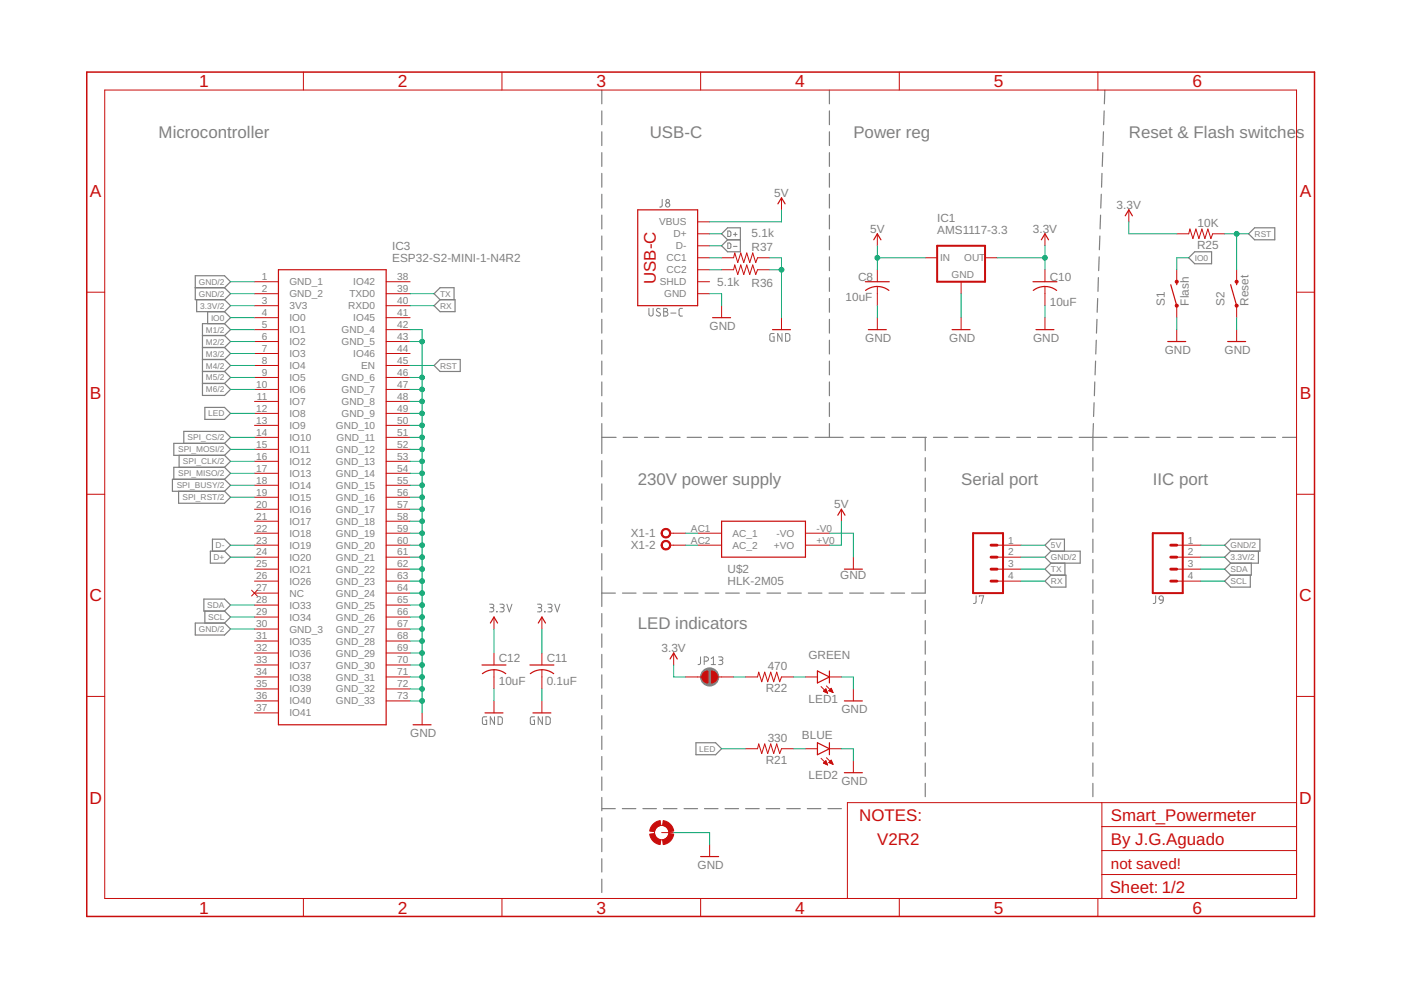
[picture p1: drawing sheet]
<svg xmlns="http://www.w3.org/2000/svg" width="297mm" height="210mm" viewBox="0 0 297 210" stroke-linecap="round" stroke-linejoin="round" font-family="sans-serif">
<g fill="none" stroke="#808080" stroke-width=".21">
<path d="M140.4 42.3v1.4l-.5 .2M154.3 49h.4l.2 .2v.8l-.2 .1h-.4zM154.3 51.5h.4l.2 .2v.8l-.2 .2h-.4zM155.5 49.7h.8M155.5 52.2h.8M155.9 49.3v.8M137.6 65.4v1.2a.44 .44 0 0 0 .4 .4 .44 .44 0 0 0 .5-.4v-1.2M140 65.5l-.2-.1a.38 .38 0 0 0-.6 .1 .38 .38 0 0 0 .2 .6l.5 .2a.41 .41 0 0 1 0 .7 .41 .41 0 0 1-.6-.1l-.2-.1M140.7 65.4h.5a.36 .36 0 0 1 .3 .3 .36 .36 0 0 1-.3 .4 .46 .46 0 0 1 .4 .5 .46 .46 0 0 1-.4 .4h-.5zM140.7 66.1h.5M142.2 66.4h1.1M144.7 65.4h-.5l-.2 .3v1.1l.2 .2h.5"/>
<path d="M164.1 70.7h-.7l-.1 .3-.1 1 .2 .3h.7v-.9h-.2M165.8 70.7v1.6l-.9-1.6v1.6M166.6 70.7l.6 .1 .2 .2 .1 .9-.3 .4h-.6zM103.8 128.1h.5a.37 .37 0 0 1 .4 .4 .37 .37 0 0 1-.4 .3h-.3M104.2 128.8a.44 .44 0 0 1 .5 .5 .44 .44 0 0 1-.5 .4h-.4M105.3 129.6l.1 .1zM106 128.1h.5a.37 .37 0 0 1 .4 .4 .37 .37 0 0 1-.4 .3h-.3M106.4 128.8a.44 .44 0 0 1 .5 .5 .44 .44 0 0 1-.5 .4h-.4M107.5 128.1l.5 1.6 .5-1.6M114 128.1h.5a.37 .37 0 0 1 .4 .4 .37 .37 0 0 1-.4 .3h-.4M114.4 128.8a.44 .44 0 0 1 .5 .5 .44 .44 0 0 1-.5 .4h-.4M115.5 129.6v.1z"/>
<path d="M116.1 128.1h.6a.37 .37 0 0 1 .4 .4 .37 .37 0 0 1-.4 .3h-.4M116.6 128.8a.44 .44 0 0 1 .5 .5 .44 .44 0 0 1-.5 .4h-.5M117.6 128.1l.6 1.6 .5-1.6M148.5 139.3v1.4l-.5 .2M150.8 139.6l.5-.3v1.6M152.4 139.3h.5a.36 .36 0 0 1 .4 .3 .36 .36 0 0 1-.4 .4h-.4M152.8 140a.46 .46 0 0 1 .5 .5 .46 .46 0 0 1-.5 .4h-.4M206.9 126.3v1.4l-.5 .3M207.6 126.5v-.2h1l-.5 1.7M245 126.3v1.4l-.5 .3M245.9 126.5l.3-.2 .3 .2 .1 .7-.7-.1-.2-.3zM246.6 127.2l-.1 .5-.6 .3"/>
<path d="M103.2 152h-.7l-.2 .2v1l.2 .4h.7v-.9h-.3M104.8 152v1.6l-.9-1.6v1.6M105.6 152h.6l.3 .3v.9l-.3 .4h-.6zM113.3 152h-.7l-.1 .2-.1 1 .2 .4h.7v-.9h-.2M115 152v1.6l-.9-1.6v1.6M115.8 152h.6l.2 .3 .1 .9-.3 .4h-.6zM149.3 140.2h.5a.46 .46 0 0 0 .4-.5 .46 .46 0 0 0-.4-.4h-.5v1.6M150.8 140.9h.9"/>
<circle cx="141.6" cy="43.4" r=".45"/>
<circle cx="141.6" cy="42.6" r=".36"/>
</g>
<g fill="none" stroke="#808080" stroke-width=".25">
<path d="M127.6 19.1v2.9M175.9 19.1v2.9M234.3 19.1l-.2 2.9M127.6 23.5v2.9M127.6 27.9v3M127.6 32.4v2.9M127.6 36.8v2.9M175.9 23.5v2.9M175.9 27.9v3M175.9 32.4v2.9M175.9 36.8v2.9M233.6 36.8v2.9"/>
<path d="M233.8 32.4l-.1 2.9M234 27.9l-.2 3M234.1 23.5l-.1 2.9M127.6 41.2v2.9M127.6 45.6v2.9M127.6 50v3M127.6 54.5v2.9M127.6 58.9v2.9M153 49.6l1.3-1.3h2.7v5.1h-2.7l-1.3-1.3 1.3-1.3zM154.3 50.8h2.7M175.9 41.2v2.9M175.9 45.6v2.9"/>
<path d="M175.9 50v3M175.9 54.5v2.9M175.9 58.9v2.9M232.9 58.9l-.1 2.9M233 54.5l-.1 2.9M233.2 50l-.1 3M233.3 45.6l-.1 2.9M233.5 41.2l-.1 2.9M252 54.7l1.3-1.3h3.6v2.5h-3.6zM264.7 49.6l1.3-1.3h4.3v2.5h-4.3zM41.4 61h6.2M41.7 63.5v2.6h5.9"/>
<path d="M42.9 78.8h4.7M42.9 76.2h4.7M42.9 71.1h4.7M42.9 73.7h4.7M44 66.1v2.5M47.6 61l1.3-1.3-1.3-1.2h-6.2v5h6.2M47.6 61l1.3 1.3-1.3 1.2M47.6 63.5l1.3 1.3-1.3 1.3M47.6 66.1l1.3 1.3-1.3 1.2M47.6 68.6h-4.7v15.2h4.7l1.3-1.2-1.3-1.3M47.6 68.6l1.3 1.3-1.3 1.2M47.6 71.1l1.3 1.3-1.3 1.3"/>
<path d="M47.6 73.7l1.3 1.3-1.3 1.2M47.6 76.2l1.3 1.3-1.3 1.3M47.6 78.8l1.3 1.2-1.3 1.3M93.3 63.5l-1.3-1.2 1.3-1.3h3v2.5M93.3 63.5h3.2v2.6h-3.2l-1.3-1.3zM93.3 76.2h4.3v2.6h-4.3l-1.3-1.3zM127.6 63.3v2.9M127.6 67.7v2.9M127.6 72.1v3M127.6 76.6v2.9M175.9 63.3v2.9M175.9 67.7v2.9"/>
<path d="M175.9 72.1v3M175.9 76.6v2.9M232.3 76.6l-.1 2.9M232.4 72.1l-.1 3M232.6 67.7l-.1 2.9M232.7 63.3l-.1 2.9M38 96.5v2.6M39 94v-2.5h8.6l1.3 1.2-1.3 1.3M42.9 81.3h4.7M43.4 86.4h4.2l1.3 1.3-1.3 1.2h-4.2zM47.6 99.1l1.3 1.3-1.3 1.2M47.6 99.1h-10.7v2.5"/>
<path d="M47.6 94h-10.7v2.5h10.7M47.6 96.5l1.3 1.3-1.3 1.3M47.6 94l1.3 1.3-1.3 1.2M127.6 81v2.9M127.6 85.4v2.9M127.6 89.8v6.4M127.6 97.7v3.4M127.6 92.7h3M132.1 92.7h3M136.6 92.7h3.1M141.2 92.7h3M145.7 92.7h3"/>
<path d="M150.2 92.7h3M154.7 92.7h3.1M159.3 92.7h3M163.8 92.7h3M168.3 92.7h3M172.8 92.7h6M175.9 81v2.9M175.9 85.4v2.9M175.9 89.8v2.9M180.3 92.7h2.9M184.7 92.7h2.9M189.1 92.7h2.9"/>
<path d="M193.5 92.7h2.9M196.2 92.7v2.8M196.2 97v2.9M197.9 92.7h2.9M202.3 92.7h2.9M206.7 92.7h3M211.2 92.7h2.9M215.6 92.7h2.9M220 92.7h2.9M224.4 92.7h2.9M228.8 92.7h5.9M231.7 97v2.9"/>
<path d="M231.8 89.8l-.1 5.7M232 85.4l-.1 2.9M232.1 81l-.1 2.9M236.2 92.7h2.9M240.6 92.7h3M245.1 92.7h3M249.6 92.7h3M254 92.7h3M258.5 92.7h3M263 92.7h3M267.5 92.7h2.9M271.9 92.7h3"/>
<path d="M37.9 104.2v2.5h9.7l1.3-1.3-1.3-1.2M44.6 116.9h3l1.3 1.2-1.3 1.3h-3zM45 116.9v-2.6h2.6l1.3 1.3-1.3 1.3M47.6 101.6h-11v2.6h11M47.6 101.6l1.3 1.3-1.3 1.3M127.6 102.6v3.4M127.6 107.5v3.5M127.6 112.5v3.4M127.6 117.4v3.4M196.2 101.4v2.8M196.2 105.7v2.8M196.2 110v2.8"/>
<path d="M196.2 114.3v2.8M196.2 118.6v2.9M222.8 116.9l-1.2 1.2 1.2 1.3M222.8 116.9h6.2v2.5h-6.2M222.8 116.9l-1.2-1.3 1.2-1.3h2.9v2.6M222.8 119.4l-1.2 1.3 1.2 1.2M225.8 119.4v2.5M231.7 101.4v2.8M231.7 105.7v2.8M231.7 110v2.8M231.7 114.3v2.8M231.7 118.6v2.9"/>
<path d="M259.7 115.6l1.2-1.3h6.2v2.6h-6.2zM260.9 116.9l-1.2 1.2 1.2 1.3M260.9 119.4l-1.2 1.3 1.2 1.2M265.3 119.4v2.5h-4.4M266.8 116.9v2.5h-5.9M41.4 132.1h6.2l1.3 1.3-1.3 1.2h-6.2zM43.2 127h4.4l1.3 1.3-1.3 1.3h-4.4zM43.4 129.6v2.5M47.6 129.6l1.3 1.2-1.3 1.3M127.6 122.3v6.3M127.6 130.1v2.8M127.6 134.4v2.8"/>
<path d="M127.6 138.7v2.9M127.6 125.8h2.9M132 125.8h2.9M136.4 125.8h2.8M140.7 125.8h2.9M145.1 125.8h2.9M149.5 125.8h2.9M153.9 125.8h2.8M158.2 125.8h2.9M162.6 125.8h2.9M167 125.8h2.9M171.4 125.8h2.9"/>
<path d="M175.8 125.8h2.8M180.1 125.8h2.9M184.5 125.8h2.9M188.9 125.8h2.9M196.2 122.9v2.9h-2.9M196.2 127.3v2.8M196.2 131.6v2.8M196.2 135.9v2.8M221.6 123.2l1.2-1.3h3.2v2.6h-3.2zM231.7 122.9v2.9M231.7 127.3v2.8M231.7 131.6v2.8"/>
<path d="M231.7 135.9v2.8M260.9 121.9l-1.2 1.3 1.2 1.3h4.2v-2.6M127.6 143.1v2.8M127.6 147.4v2.8M127.6 151.7v2.9M127.6 156.1v2.8M147.6 157.5h4.1l1.3 1.2-1.3 1.3h-4.1zM196.2 140.2v2.8M196.2 144.5v2.8M196.2 148.8v2.9M196.2 153.2v2.8M196.2 157.5v2.8"/>
<path d="M231.7 140.2v2.8M231.7 144.5v2.8M231.7 148.8v2.9M231.7 153.2v2.8M231.7 157.5v2.8M127.6 160.4v2.8M127.6 164.7v2.9M127.6 169.1v2.8M127.6 173.4v2.8M127.6 177.7v2.9M127.6 171.4h2.9M132 171.4h2.8"/>
<path d="M136.3 171.4h2.9M140.7 171.4h2.8M145 171.4h2.9M149.4 171.4h2.8M153.7 171.4h2.9M158.1 171.4h2.9M162.5 171.4h2.8M166.8 171.4h2.9M171.2 171.4h2.8M175.5 171.4h2.9M196.2 161.8v2.8M196.2 166.1v2.8"/>
<path d="M231.7 161.8v2.8M231.7 166.1v2.8M127.6 182.1v2.8M127.6 186.4v2.8"/>
</g>
<circle cx="150.5" cy="143.5" r="1.93" fill="#808080" stroke="#808080" stroke-width=".21"/>
<g fill="none" stroke="#c90d0c" stroke-width=".25">
<path d="M59 57.2h22.9v96.5h-22.9zM135.2 44.5h12.7v20.3h-12.7zM164.9 43.2l.8-1.2 .8 1.2M183.5 59.7h5.1M185.3 50.8l.7-1.2 .8 1.2M219 59.7h5.1M220.8 50.8l.8-1.2 .7 1.2M238.6 45.8l.7-1.3 .8 1.3M249.5 59.7v.7M262.2 59.7v.7M151.1 67.4h3.8M163.8 69.9h3.8"/>
<path d="M183.5 61.6a4 4 0 0 1 5 0M184.1 69.9h3.8M201.9 69.9h3.8M219.1 61.6a4 4 0 0 1 4.9 0M219.6 69.9h3.9M247.6 72.4h3.8M248.2 60.4l1.3 4.4M260.3 72.4h3.8M260.9 60.4l1.3 4.4M153 110.5h17.8v7.6h-17.8zM177.6 109.2l.8-1.2 .8 1.2M104 132.1l.7-1.3 .8 1.3"/>
<path d="M114.1 132.1l.8-1.3 .8 1.3M142.1 139.7l.7-1.2 .8 1.2M179 120.7h3.8M87.6 153.7h3.8M102.2 141h5.1M102.3 142.8a4 4 0 0 1 4.9 0M102.8 151.2h3.8M112.4 141h5M112.4 142.8a4 4 0 0 1 5 0M113 151.2h3.8M173.3 142.3l2.6 1.2-2.6 1.3zM173.3 157.5l2.6 1.2-2.6 1.3z"/>
<path d="M175.9 142.3v2.5M175.9 157.5v2.5M179 148.6h3.8M179 163.8h3.8M148.5 181.6h3.9"/>
</g>
<g fill="none" stroke="#c90d0c" stroke-width=".21">
<path d="M22.2 19.1h252.7v171.4h-252.7zM64.3 15.3v3.8M106.4 15.3v3.8M148.5 15.3v3.8M190.7 15.3v3.8M232.8 15.3v3.8M54 59.7h5M81.9 59.7h5.1M147.9 47h2.6M147.9 54.7h2.6M147.9 49.6h2.6M147.9 52.1h2.6"/>
<path d="M147.9 57.2h2.6M147.9 59.7h2.6M153 54.7h2.5l.3-1.1 .6 2.1 .7-2.1 .6 2.1 .6-2.1 .7 2.1 .6-2.1 .6 2.1 .4-1h2.6M153 57.2h2.5l.3-1 .6 2 .7-2 .6 2 .6-2 .7 2 .6-2 .6 2 .4-1h2.6M165.7 42v2.5M186 49.6v2.5M186 57.2v2.5M196.2 54.7h2.5M203.8 59.7v2.6M208.9 54.7h2.5M221.6 49.6v2.5M221.6 57.2v2.5"/>
<path d="M239.3 44.5v2.5M249.5 49.6h2.5l.3-1 .6 2 .7-2 .6 2 .6-2 .7 2 .6-2 .6 2 .4-1h2.6M249.5 57.2v2.5M262.2 57.2v2.5M18.4 62h3.8M54 62.3h5M54 64.8h5M54 67.4h5M54 69.9h5M54 72.4h5M54 75h5M54 77.5h5"/>
<path d="M81.9 62.3h5.1M81.9 64.8h5.1M81.9 67.4h5.1M81.9 69.9h5.1M81.9 72.4h5.1M81.9 75h5.1M81.9 77.5h5.1M147.9 62.3h2.6M153 64.8v2.6M165.7 67.4v2.5M186 60.7v4.1M186 67.4v2.5"/>
<path d="M203.8 67.4v2.5M221.6 60.7v4.1M221.6 67.4v2.5M249.5 64.8v2.6M249.5 69.9v2.5M262.2 64.8v2.6M262.2 69.9v2.5M274.9 62h3.8M54 80h5M54 82.6h5M54 85.1h5M54 87.7h5"/>
<path d="M54 90.2h5M54 92.7h5M54 95.3h5M54 97.8h5M81.9 80h5.1M81.9 82.6h5.1M81.9 85.1h5.1M81.9 87.7h5.1M81.9 90.2h5.1M81.9 92.7h5.1M81.9 95.3h5.1M81.9 97.8h5.1"/>
<path d="M18.4 104.8h3.8M54 100.4h5M54 102.9h5M54 105.4h5M54 108h5M54 110.5h5M54 113.1h5M54 115.6h5M54 118.1h5M81.9 100.4h5.1M81.9 102.9h5.1M81.9 105.4h5.1"/>
<path d="M81.9 108h5.1M81.9 110.5h5.1M81.9 113.1h5.1M81.9 115.6h5.1M81.9 118.1h5.1M142.1 113.1h3.3M142.1 115.6h3.3M147.9 113.1h5.1M147.9 115.6h5.1M170.8 113.1h5.1M170.8 115.6h5.1M178.4 108v2.5"/>
<path d="M180.9 118.1v2.6M211.4 115.6h5.1M211.4 118.1h5.1M249.5 115.6h5.1M249.5 118.1h5.1M274.9 104.8h3.8M53.3 125.1l1.2 1.3M54 120.7h5M54 123.2h5M54 125.8h5M54 128.3h5M54 130.8h5"/>
<path d="M54 133.4h5M54 135.9h5M54 138.5h5M54.5 125.1l-1.2 1.3M81.9 120.7h5.1M81.9 123.2h5.1M81.9 125.8h5.1M81.9 128.3h5.1M81.9 130.8h5.1M81.9 133.4h5.1M81.9 135.9h5.1M81.9 138.5h5.1"/>
<path d="M104.7 130.8v2.6M104.7 138.5v2.5M114.9 130.8v2.6M114.9 138.5v2.5M142.8 138.5v2.5M211.4 120.7h5.1M211.4 123.2h5.1M249.5 120.7h5.1M249.5 123.2h5.1M18.4 147.7h3.8M54 141h5M54 143.5h5"/>
<path d="M54 146.1h5M54 148.6h5M54 151.2h5M81.9 141h5.1M81.9 143.5h5.1M81.9 146.1h5.1M81.9 148.6h5.1M89.5 151.2v2.5M104.7 142v4.1M104.7 148.6v2.6M114.9 142v4.1M114.9 148.6v2.6"/>
<path d="M145.4 143.5h3.4M152.1 143.5h3.4M158.1 143.5h2.5l.3-1 .6 2 .6-2 .7 2 .6-2 .6 2 .7-2 .6 2 .4-1h2.5M158.1 158.7h2.5l.3-1 .6 2.1 .6-2.1 .7 2.1 .6-2.1 .6 2.1 .7-2.1 .6 2.1 .4-1.1h2.5M170.8 143.5h2.5M170.8 158.7h2.5M174.1 145.6l1.4 1.4M174.6 146.6l.9 .4M174.6 146.5h.7M174.7 146.4h.5M174.8 146.7h.5M174.8 146.3h.4"/>
<path d="M175 146.2h.1M175.1 146.1l-.5 .5M175.1 146.1l.4 .9M175.1 146.8h.3M175.1 146.1h.1M175.2 145.4l1.4 1.4M175.4 146.9h.1M175.7 146.4h.7M175.7 146.5l.9 .3M175.9 143.5h2.5M175.9 146.3h.5M175.9 158.7h2.5"/>
<path d="M176 146.5h.5M176 146.2h.3M176.1 146.1h.2M176.2 145.9h.1M176.2 146.7h.4M176.2 145.9l-.5 .6M176.2 145.9l.4 .9M176.5 146.8h.1M180.9 146.1v2.5M274.9 147.7h3.8M140.3 176.5h2.5M150.5 179.1v2.5"/>
<path d="M174.1 160.8l1.4 1.4M174.6 161.8l.5-.5 .4 .9zM174.6 161.7h.7M174.7 161.9h.6M174.8 161.6h.4M174.9 161.5h.3M175 162h.4M175 161.4h.1M175.2 160.7l1.4 1.4M175.3 162.1h.1M175.7 161.7l.5-.5 .4 .9zM175.8 161.6h.6"/>
<path d="M175.9 161.7h.6M175.9 161.5h.5M176 161.4h.3M176.1 161.3h.2M176.1 161.9h.4M176.4 162h.2M180.9 161.3v2.5M233.6 170.2v20.3M233.6 175.3h41.3M274.9 170.2h-95.2v20.3M64.3 190.5v3.8M106.4 190.5v3.8"/>
<path d="M148.5 190.5v3.8M190.7 190.5v3.8M232.8 190.5v3.8M233.6 185.4h41.3M233.6 180.3h41.3"/>
<circle cx="140.3" cy="176.5" r="1.52"/>
</g>
<path d="M198.7 52.1h10.2v7.6h-10.2zM206.3 113.1h6.4v12.7h-6.4zM244.4 113.1h6.4v12.7h-6.4z" fill="none" stroke="#c90d0c" stroke-width=".42"/>
<g fill="#c90d0c" stroke="#c90d0c" stroke-width=".21">
<path d="M140.5 112.2a1.03 1.03 0 0 1 1.6 .4 1.03 1.03 0 0 1-.7 1.4 1.03 1.03 0 0 1-1.2-.9h.2a.77 .77 0 0 1 1.1-.7 .77 .77 0 0 1 .2 1.3 .77 .77 0 0 1-1.3-.4v-.2h-.2z" fill-rule="evenodd"/>
<path d="M140.5 114.8a1.03 1.03 0 0 1 1.6 .3 1.03 1.03 0 0 1-.7 1.5 1.03 1.03 0 0 1-1.2-1h.2a.77 .77 0 0 1 1.1-.6 .77 .77 0 0 1 .2 1.2 .77 .77 0 0 1-1.3-.4v-.2h-.2z" fill-rule="evenodd"/>
<path d="M137.8 176.8l1-.1 .2 .7a1.4 1.4 0 0 0 1.1 .7l-.1 1a2.52 2.52 0 0 1-2.2-2.3z" fill-rule="evenodd"/>
<path d="M140.5 178.1a1.51 1.51 0 0 0 1.3-1.4l1 .1a2.53 2.53 0 0 1-2.2 2.3z" fill-rule="evenodd"/>
<path d="M140.6 174a2.59 2.59 0 0 1 2.2 2.2l-1 .1-.4-.8-.9-.5z" fill-rule="evenodd"/>
<path d="M138.3 174.9l.7-.6 1-.3 .1 1-.9 .5-.4 .8-1-.1 .1-.6z" fill-rule="evenodd"/>
<path d="M150.8 142.3a1.27 1.27 0 0 1 1.3 1.2 1.27 1.27 0 0 1-1.3 1.3z" fill-rule="evenodd"/>
<path d="M149.1 142.7l.5-.4h.5v2.5a1.26 1.26 0 0 1-1.2-.7 1.26 1.26 0 0 1 .2-1.4z" fill-rule="evenodd"/>
<circle cx="262.2" cy="64.8" r=".33"/>
<circle cx="262.2" cy="59.7" r=".33"/>
<circle cx="249.5" cy="64.8" r=".33"/>
<circle cx="249.5" cy="59.7" r=".33"/>
</g>
<path d="M18.4 15.3h260.3v179h-260.3z" fill="none" stroke="#c90d0c" stroke-width=".32"/>
<path d="M210.1 118.1h1.3M210.1 115.6h1.3M248.2 118.1h1.3M248.2 115.6h1.3M210.1 120.7h1.3M210.1 123.2h1.3M248.2 120.7h1.3M248.2 123.2h1.3" fill="none" stroke="#c90d0c" stroke-width=".61"/>
<g fill="none" stroke="#0dab76" stroke-width=".21">
<path d="M48.9 59.7h5.1M150.5 57.2h2.5M150.5 54.7h2.5M150.5 49.6h2.5M150.5 52.1h2.5M163.2 54.7h2.5v12.7M163.2 57.2h2.5M165.7 44.5v2.5h-15.2M186 54.7h10.2M186 52.1v5.1M211.4 54.7h10.2M221.6 52.1v5.1"/>
<path d="M239.3 47v2.6h10.2M252 54.7h-2.5v2.5M259.7 49.6h5M262.2 49.6v7.6M48.9 62.3h5.1M48.9 72.4h5.1M48.9 69.9h5.1M48.9 64.8h5.1M48.9 77.5h5.1M48.9 67.4h5.1M48.9 75h5.1M87 62.3h5"/>
<path d="M87 69.9h2.5v81.3M87 72.4h2.5M87 64.8h5M87 77.5h5M150.5 62.3h2.5v2.5M186 64.8v2.6M203.8 62.3v5.1M221.6 64.8v2.6M249.5 67.4v2.5M262.2 67.4v2.5M48.9 80h5.1M48.9 97.8h5.1"/>
<path d="M48.9 95.3h5.1M48.9 92.7h5.1M48.9 87.7h5.1M48.9 82.6h5.1M87 80h2.5M87 97.8h2.5M87 95.3h2.5M87 92.7h2.5M87 90.2h2.5M87 87.7h2.5M87 85.1h2.5M87 82.6h2.5"/>
<path d="M48.9 118.1h5.1M48.9 115.6h5.1M48.9 105.4h5.1M48.9 102.9h5.1M48.9 100.4h5.1M87 118.1h2.5M87 115.6h2.5M87 113.1h2.5M87 110.5h2.5M87 108h2.5M87 105.4h2.5M87 102.9h2.5"/>
<path d="M87 100.4h2.5M145.4 115.6h2.5M145.4 113.1h2.5M175.9 113.1h5v5M178.4 110.5v5.1h-2.5M216.5 118.1h5.1M216.5 115.6h5.1M254.6 118.1h5.1M254.6 115.6h5.1M48.9 133.4h5.1M48.9 130.8h5.1M48.9 128.3h5.1"/>
<path d="M87 138.5h2.5M87 135.9h2.5M87 133.4h2.5M87 130.8h2.5M87 128.3h2.5M87 125.8h2.5M87 123.2h2.5M87 120.7h2.5M104.7 133.4v5.1M114.9 133.4v5.1M216.5 123.2h5.1M216.5 120.7h5.1"/>
<path d="M254.6 123.2h5.1M254.6 120.7h5.1M87 148.6h2.5M87 146.1h2.5M87 143.5h2.5M87 141h2.5M104.7 146.1v2.5M114.9 146.1v2.5M142.8 141v2.5h2.6M153 158.7h5.1M155.5 143.5h2.6M168.2 143.5h2.6"/>
<path d="M168.2 158.7h2.6M178.4 143.5h2.5v2.6M178.4 158.7h2.5v2.6M142.8 176.5h7.7v2.6"/>
</g>
<g fill="#0dab76" stroke="#0dab76" stroke-width=".21">
<circle cx="165.7" cy="57.2" r=".51"/>
<circle cx="89.5" cy="148.6" r=".51"/>
<circle cx="89.5" cy="146.1" r=".51"/>
<circle cx="89.5" cy="143.5" r=".51"/>
<circle cx="89.5" cy="141" r=".51"/>
<circle cx="89.5" cy="138.5" r=".51"/>
<circle cx="89.5" cy="135.9" r=".51"/>
<circle cx="89.5" cy="133.4" r=".51"/>
<circle cx="89.5" cy="130.8" r=".51"/>
<circle cx="89.5" cy="128.3" r=".51"/>
<circle cx="89.5" cy="125.8" r=".51"/>
<circle cx="89.5" cy="123.2" r=".51"/>
<circle cx="89.5" cy="120.7" r=".51"/>
<circle cx="89.5" cy="118.1" r=".51"/>
<circle cx="89.5" cy="115.6" r=".51"/>
<circle cx="89.5" cy="113.1" r=".51"/>
<circle cx="89.5" cy="110.5" r=".51"/>
<circle cx="89.5" cy="108" r=".51"/>
<circle cx="89.5" cy="105.4" r=".51"/>
<circle cx="89.5" cy="102.9" r=".51"/>
<circle cx="89.5" cy="100.4" r=".51"/>
<circle cx="89.5" cy="97.8" r=".51"/>
<circle cx="89.5" cy="95.3" r=".51"/>
<circle cx="89.5" cy="92.7" r=".51"/>
<circle cx="89.5" cy="90.2" r=".51"/>
<circle cx="89.5" cy="87.7" r=".51"/>
<circle cx="89.5" cy="85.1" r=".51"/>
<circle cx="89.5" cy="82.6" r=".51"/>
<circle cx="89.5" cy="80" r=".51"/>
<circle cx="89.5" cy="72.4" r=".51"/>
<circle cx="221.6" cy="54.7" r=".51"/>
<circle cx="262.2" cy="49.6" r=".51"/>
<circle cx="186" cy="54.7" r=".51"/>
</g>
<g font-size="3.7" fill="#c90d0c">
<text x="42.2" y="18.5">1</text>
<text x="84.4" y="18.5">2</text>
<text x="126.5" y="18.5">3</text>
<text x="168.6" y="18.5">4</text>
<text x="210.7" y="18.5">5</text>
<text x="252.8" y="18.5">6</text>
<text x="19.1" y="41.8">A</text>
<text x="275.6" y="41.8">A</text>
<text x="19.1" y="84.7">B</text>
<text x="275.6" y="84.7">B</text>
<text x="19" y="127.5">C</text>
<text x="275.5" y="127.5">C</text>
<text x="19" y="170.4">D</text>
<text x="275.5" y="170.4">D</text>
<text x="42.2" y="193.7">1</text>
<text x="84.4" y="193.7">2</text>
<text x="126.5" y="193.7">3</text>
<text x="168.6" y="193.7">4</text>
<text x="210.7" y="193.7">5</text>
<text x="252.8" y="193.7">6</text>
</g>
<g font-size="3.6" fill="#808080">
<text x="33.6" y="29.3">Microcontroller</text>
<text x="137.8" y="29.3">USB-C</text>
<text x="180.9" y="29.3">Power reg</text>
<text x="239.3" y="29.3">Reset &amp; Flash switches</text>
<text x="135.2" y="102.9">230V power supply</text>
<text x="203.8" y="102.9">Serial port</text>
<text x="244.4" y="102.9">IIC port</text>
<text x="135.2" y="133.4">LED indicators</text>
</g>
<g font-size="3.6" fill="#c90d0c">
<text x="139" y="60.2" transform="rotate(-90 139 60.2)">USB-C</text>
<text x="182.2" y="174">NOTES:</text>
<text x="235.5" y="174">Smart_Powermeter</text>
<text x="186" y="179.1">V2R2</text>
<text x="235.5" y="179.1">By J.G.Aguado</text>
<text x="235.3" y="189.4">Sheet: 1/2</text>
</g>
<text font-size="3.2" fill="#c90d0c" x="235.5" y="184.2">not saved!</text>
<g font-size="2.5" fill="#808080">
<text x="164.2" y="41.7">5V</text>
<text x="198.7" y="47">IC1</text>
<text x="236.8" y="44.2">3.3V</text>
<text x="83.2" y="53">IC3</text>
<text x="159.3" y="50.3">5.1k</text>
<text x="159.3" y="53.1">R37</text>
<text x="184.5" y="49.3">5V</text>
<text x="198.7" y="49.6">AMS1117-3.3</text>
<text x="219" y="49.3">3.3V</text>
<text x="253.8" y="52.8">R25</text>
<text x="253.9" y="48">10K</text>
<text x="83.2" y="55.5">ESP32-S2-MINI-1-N4R2</text>
<text x="181.9" y="59.6">C8</text>
<text x="222.6" y="59.6">C10</text>
<text x="152.1" y="60.7">5.1k</text>
<text x="159.3" y="60.8">R36</text>
<text x="179.3" y="63.9">10uF</text>
<text x="222.6" y="64.9">10uF</text>
<text x="247" y="64.8" transform="rotate(-90 247 64.8)">S1</text>
<text x="252" y="64.8" transform="rotate(-90 252 64.8)">Flash</text>
<text x="259.7" y="64.8" transform="rotate(-90 259.7 64.8)">S2</text>
<text x="264.7" y="64.8" transform="rotate(-90 264.7 64.8)">Reset</text>
<text x="150.5" y="69.9">GND</text>
<text x="183.5" y="72.4">GND</text>
<text x="201.2" y="72.4">GND</text>
<text x="219" y="72.4">GND</text>
<text x="247" y="75">GND</text>
<text x="259.7" y="75">GND</text>
<text x="176.9" y="107.7">5V</text>
<text x="133.7" y="113.9">X1-1</text>
<text x="133.7" y="116.5">X1-2</text>
<text x="154.3" y="124.1">HLK-2M05</text>
<text x="154.3" y="121.6">U$2</text>
<text x="178.2" y="122.7">GND</text>
<text x="105.8" y="140.3">C12</text>
<text x="115.9" y="140.3">C11</text>
<text x="140.2" y="138.2">3.3V</text>
<text x="162.8" y="142">470</text>
<text x="171.4" y="139.8">GREEN</text>
<text x="105.8" y="145.2">10uF</text>
<text x="115.9" y="145.2">0.1uF</text>
<text x="162.4" y="146.8">R22</text>
<text x="171.4" y="149.1">LED1</text>
<text x="178.4" y="151.1">GND</text>
<text x="87" y="156.2">GND</text>
<text x="162.8" y="157.2">330</text>
<text x="170" y="156.6">BLUE</text>
<text x="162.4" y="162">R21</text>
<text x="171.4" y="165.2">LED2</text>
<text x="178.4" y="166.4">GND</text>
<text x="147.9" y="184.2">GND</text>
</g>
<g font-size="2.1" fill="#808080">
<text x="139.8" y="47.8">VBUS</text>
<text x="142.8" y="50.3">D+</text>
<text x="143.3" y="52.9">D-</text>
<text x="55.5" y="59.4">1</text>
<text x="84.2" y="59.4">38</text>
<text x="141.3" y="55.4">CC1</text>
<text x="141.3" y="57.9">CC2</text>
<text x="199.3" y="55.3">IN</text>
<text x="201.7" y="59">GND</text>
<text x="204.4" y="55.3">OUT</text>
<text x="55.5" y="61.9">2</text>
<text x="55.5" y="64.4">3</text>
<text x="61.4" y="60.5">GND_1</text>
<text x="61.4" y="63">GND_2</text>
<text x="61.4" y="65.6">3V3</text>
<text x="73.9" y="65.6">RXD0</text>
<text x="74.1" y="63">TXD0</text>
<text x="74.9" y="60.5">IO42</text>
<text x="84.2" y="61.9">39</text>
<text x="84.2" y="64.4">40</text>
<text x="139.9" y="60.5">SHLD</text>
<text x="140.8" y="63">GND</text>
<text x="55.5" y="67">4</text>
<text x="55.5" y="69.5">5</text>
<text x="61.4" y="68.1">IO0</text>
<text x="61.4" y="70.6">IO1</text>
<text x="72.4" y="70.6">GND_4</text>
<text x="74.9" y="68.1">IO45</text>
<text x="84.2" y="67">41</text>
<text x="84.2" y="69.5">42</text>
<text x="55.5" y="72.1">6</text>
<text x="55.5" y="74.6">7</text>
<text x="55.5" y="77.1">8</text>
<text x="61.4" y="73.2">IO2</text>
<text x="61.4" y="75.7">IO3</text>
<text x="72.4" y="73.2">GND_5</text>
<text x="74.9" y="75.7">IO46</text>
<text x="84.2" y="72.1">43</text>
<text x="84.2" y="74.6">44</text>
<text x="84.2" y="77.1">45</text>
<text x="54.3" y="82.2">10</text>
<text x="55.5" y="79.7">9</text>
<text x="61.4" y="78.3">IO4</text>
<text x="61.4" y="80.8">IO5</text>
<text x="61.4" y="83.3">IO6</text>
<text x="72.4" y="80.8">GND_6</text>
<text x="72.4" y="83.3">GND_7</text>
<text x="76.6" y="78.3">EN</text>
<text x="84.2" y="79.7">46</text>
<text x="84.2" y="82.2">47</text>
<text x="54.3" y="87.3">12</text>
<text x="54.3" y="89.8">13</text>
<text x="54.5" y="84.8">11</text>
<text x="61.4" y="85.9">IO7</text>
<text x="61.4" y="88.4">IO8</text>
<text x="72.4" y="85.9">GND_8</text>
<text x="72.4" y="88.4">GND_9</text>
<text x="84.2" y="84.8">48</text>
<text x="84.2" y="87.3">49</text>
<text x="84.2" y="89.8">50</text>
<text x="54.3" y="92.4">14</text>
<text x="54.3" y="94.9">15</text>
<text x="61.4" y="91">IO9</text>
<text x="61.4" y="93.5">IO10</text>
<text x="71.2" y="91">GND_10</text>
<text x="71.4" y="93.5">GND_11</text>
<text x="84.2" y="92.4">51</text>
<text x="84.2" y="94.9">52</text>
<text x="54.3" y="97.5">16</text>
<text x="54.3" y="100">17</text>
<text x="61.4" y="96">IO11</text>
<text x="61.4" y="98.6">IO12</text>
<text x="61.4" y="101.1">IO13</text>
<text x="71.2" y="96">GND_12</text>
<text x="71.2" y="98.6">GND_13</text>
<text x="71.2" y="101.1">GND_14</text>
<text x="84.2" y="97.5">53</text>
<text x="84.2" y="100">54</text>
<text x="54.3" y="102.5">18</text>
<text x="54.3" y="105.1">19</text>
<text x="54.3" y="107.6">20</text>
<text x="61.4" y="103.7">IO14</text>
<text x="61.4" y="106.2">IO15</text>
<text x="71.2" y="103.7">GND_15</text>
<text x="71.2" y="106.2">GND_16</text>
<text x="84.2" y="102.5">55</text>
<text x="84.2" y="105.1">56</text>
<text x="84.2" y="107.6">57</text>
<text x="54.3" y="110.2">21</text>
<text x="54.3" y="112.7">22</text>
<text x="61.4" y="108.7">IO16</text>
<text x="61.4" y="111.3">IO17</text>
<text x="61.4" y="113.8">IO18</text>
<text x="71.2" y="108.7">GND_17</text>
<text x="71.2" y="111.3">GND_18</text>
<text x="71.2" y="113.8">GND_19</text>
<text x="84.2" y="110.2">58</text>
<text x="84.2" y="112.7">59</text>
<text x="146.5" y="112.7">AC1</text>
<text x="155.3" y="113.8">AC_1</text>
<text x="164.6" y="113.8">-VO</text>
<text x="173.1" y="112.7">-V0</text>
<text x="54.3" y="115.2">23</text>
<text x="54.3" y="117.8">24</text>
<text x="61.4" y="116.4">IO19</text>
<text x="61.4" y="118.9">IO20</text>
<text x="71.2" y="116.4">GND_20</text>
<text x="71.2" y="118.9">GND_21</text>
<text x="84.2" y="115.2">60</text>
<text x="84.2" y="117.8">61</text>
<text x="146.5" y="115.2">AC2</text>
<text x="155.3" y="116.4">AC_2</text>
<text x="164.1" y="116.4">+VO</text>
<text x="173.1" y="115.2">+V0</text>
<text x="213.7" y="115.2">1</text>
<text x="213.7" y="117.8">2</text>
<text x="251.8" y="115.2">1</text>
<text x="251.8" y="117.8">2</text>
<text x="54.3" y="120.3">25</text>
<text x="54.3" y="122.9">26</text>
<text x="54.3" y="125.4">27</text>
<text x="61.4" y="121.4">IO21</text>
<text x="61.4" y="124">IO26</text>
<text x="71.2" y="121.4">GND_22</text>
<text x="71.2" y="124">GND_23</text>
<text x="84.2" y="120.3">62</text>
<text x="84.2" y="122.9">63</text>
<text x="84.2" y="125.4">64</text>
<text x="213.7" y="120.3">3</text>
<text x="213.7" y="122.9">4</text>
<text x="251.8" y="120.3">3</text>
<text x="251.8" y="122.9">4</text>
<text x="54.3" y="127.9">28</text>
<text x="54.3" y="130.5">29</text>
<text x="61.4" y="126.5">NC</text>
<text x="61.4" y="129">IO33</text>
<text x="61.4" y="131.6">IO34</text>
<text x="71.2" y="126.5">GND_24</text>
<text x="71.2" y="129">GND_25</text>
<text x="71.2" y="131.6">GND_26</text>
<text x="84.2" y="127.9">65</text>
<text x="84.2" y="130.5">66</text>
<text x="54.3" y="133">30</text>
<text x="54.3" y="135.5">31</text>
<text x="61.4" y="134.1">GND_3</text>
<text x="61.4" y="136.7">IO35</text>
<text x="71.2" y="134.1">GND_27</text>
<text x="71.2" y="136.7">GND_28</text>
<text x="84.2" y="133">67</text>
<text x="84.2" y="135.5">68</text>
<text x="54.3" y="138.1">32</text>
<text x="54.3" y="140.6">33</text>
<text x="54.3" y="143.2">34</text>
<text x="61.4" y="139.2">IO36</text>
<text x="61.4" y="141.7">IO37</text>
<text x="71.2" y="139.2">GND_29</text>
<text x="71.2" y="141.7">GND_30</text>
<text x="84.2" y="138.1">69</text>
<text x="84.2" y="140.6">70</text>
<text x="84.2" y="143.2">71</text>
<text x="54.3" y="145.7">35</text>
<text x="54.3" y="148.2">36</text>
<text x="61.4" y="144.3">IO38</text>
<text x="61.4" y="146.8">IO39</text>
<text x="61.4" y="149.4">IO40</text>
<text x="71.2" y="144.3">GND_31</text>
<text x="71.2" y="146.8">GND_32</text>
<text x="71.2" y="149.4">GND_33</text>
<text x="84.2" y="145.7">72</text>
<text x="84.2" y="148.2">73</text>
<text x="54.3" y="150.8">37</text>
<text x="61.4" y="151.9">IO41</text>
</g>
<g font-size="1.8" fill="#808080">
<text x="266" y="50.2">RST</text>
<text x="253.3" y="55.3">IO0</text>
<text x="42.2" y="60.4">GND/2</text>
<text x="42.2" y="62.9">GND/2</text>
<text x="42.5" y="65.4">3.3V/2</text>
<text x="93.3" y="65.4">RX</text>
<text x="93.3" y="62.9">TX</text>
<text x="43.7" y="70.5">M1/2</text>
<text x="44.7" y="68">IO0</text>
<text x="43.7" y="73.1">M2/2</text>
<text x="43.7" y="75.6">M3/2</text>
<text x="43.7" y="78.1">M4/2</text>
<text x="43.7" y="80.7">M5/2</text>
<text x="43.7" y="83.2">M6/2</text>
<text x="93.3" y="78.1">RST</text>
<text x="44.1" y="88.3">LED</text>
<text x="37.8" y="95.9">SPI_MOSI/2</text>
<text x="39.8" y="93.4">SPI_CS/2</text>
<text x="37.8" y="101">SPI_MISO/2</text>
<text x="38.8" y="98.4">SPI_CLK/2</text>
<text x="37.5" y="103.5">SPI_BUSY/2</text>
<text x="38.7" y="106.1">SPI_RST/2</text>
<text x="45.3" y="118.8">D+</text>
<text x="45.7" y="116.2">D-</text>
<text x="222.8" y="118.8">GND/2</text>
<text x="222.8" y="116.2">5V</text>
<text x="260.9" y="116.2">GND/2</text>
<text x="260.9" y="118.8">3.3V/2</text>
<text x="222.8" y="123.8">RX</text>
<text x="222.8" y="121.3">TX</text>
<text x="260.9" y="123.8">SCL</text>
<text x="260.9" y="121.3">SDA</text>
<text x="43.9" y="128.9">SDA</text>
<text x="44.1" y="131.5">SCL</text>
<text x="42.2" y="134">GND/2</text>
<text x="148.2" y="159.4">LED</text>
</g>
</svg>
